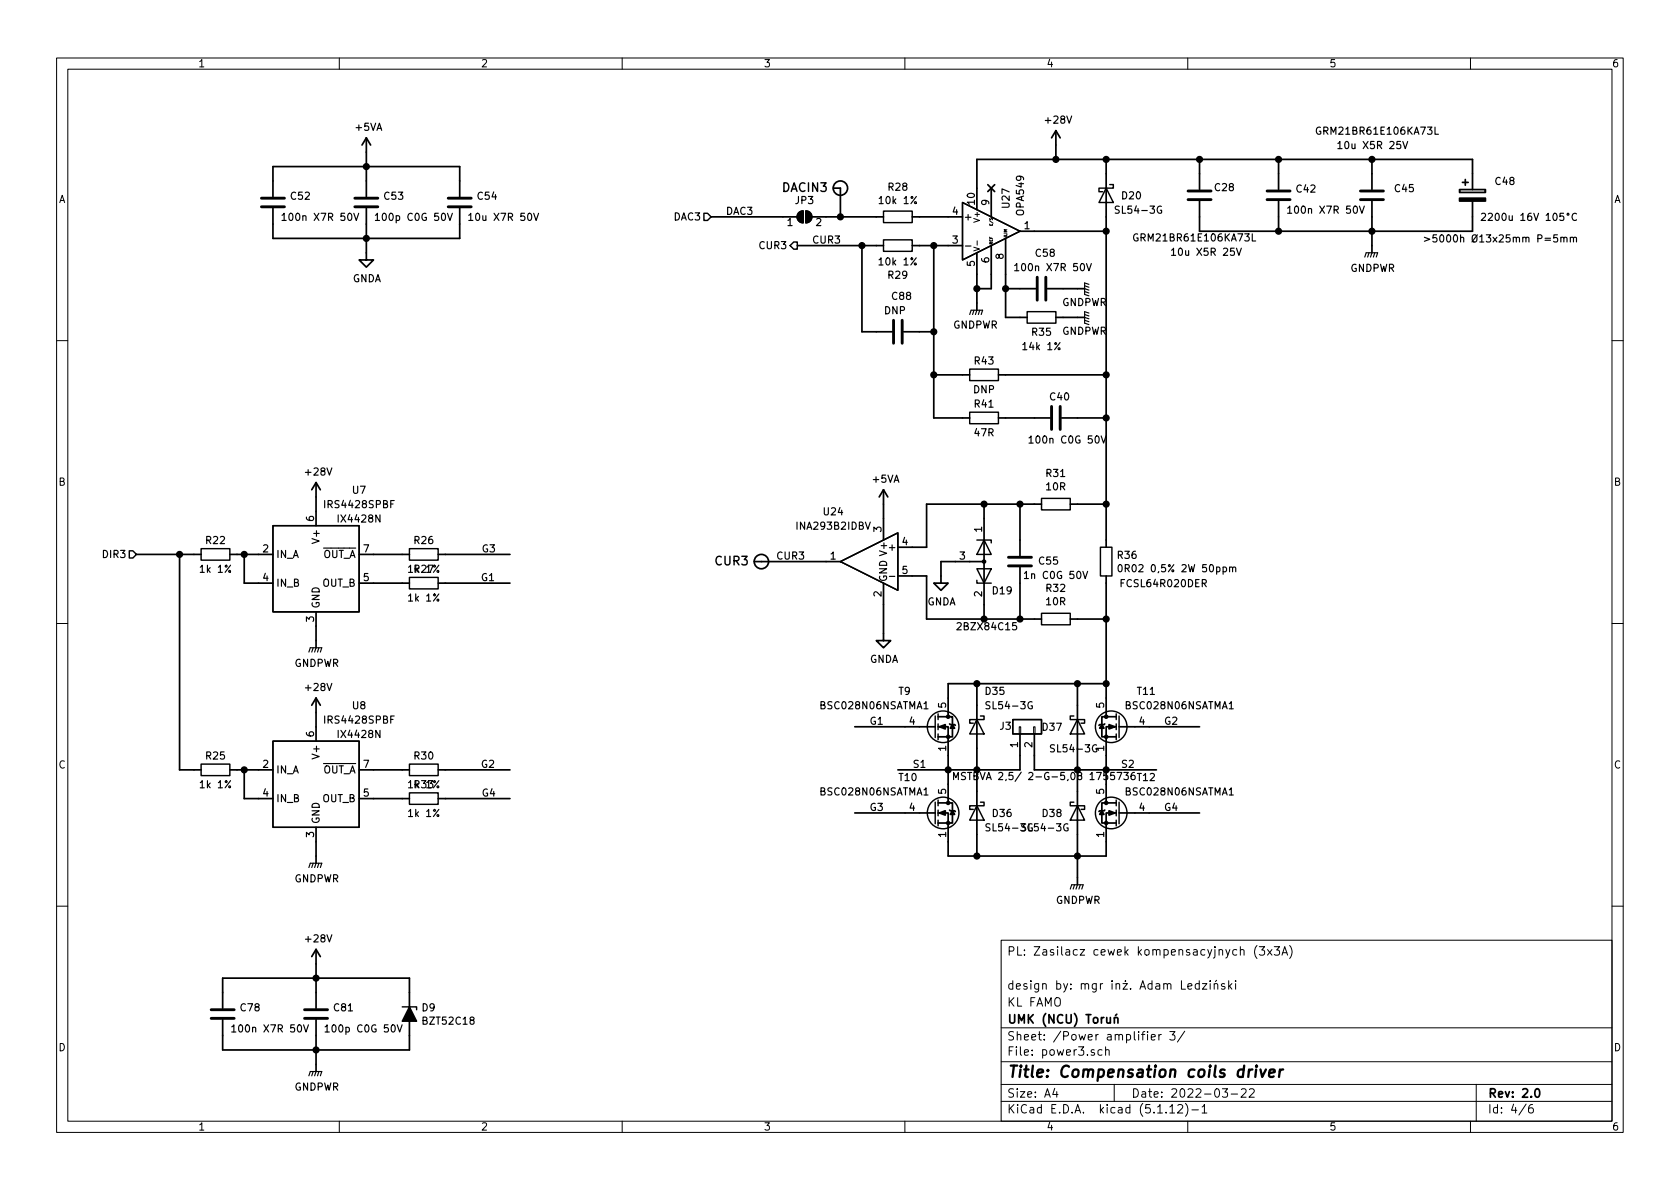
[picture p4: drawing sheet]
<svg xmlns="http://www.w3.org/2000/svg" width="297mm" height="210mm" viewBox="0 0 297 210" stroke-linecap="round" stroke-linejoin="round" font-family="sans-serif">
<g fill="none" stroke="#000" stroke-width=".18">
<path d="M10 10.3h277v189.9h-277zM12 12.2h273v186.1h-273zM60 10.3v1.9M110 10.3v1.9M160 10.3v1.9M210 10.3v1.9M260 10.3v1.9M175 39.6v.2h.5v-.2M175.2 39.7v.1M172.2 43.7l1 .3-1 .4M172.8 42.6v.8M10 60.2h2"/>
<path d="M285 60.2h2M10 110.3h2M285 110.3h2M180.2 128.5h.3v1.3h-.3zM182.8 128.5h.2v1.3h-.2zM10 160.2h2M177 166.3h108v32h-108zM208.9 173.4v1.5h.7M210 174.4l.7-.1v-.3l-.4-.1-.3 .2 .1 .7h.6M212 174l-.4-.1-.3 .3 .2 .6h.5M212 173.4v1.5M212.6 173.9h.8l-.8 1h.8"/>
<path d="M214 173.4v.2M214 173.9v1M214.7 174.1l.2-.2 .3 .1 .1 .9M214.7 173.9v1M215.1 173.3l-.2 .3M216.5 174a.37 .37 0 0 0-.5 .1v.3l.5 .1 .1 .1-.2 .3-.4-.1M217.2 173.4v1.5M217.4 174.4l.4 .5M217.8 173.9l-.6 .6M218.5 173.4v.2M218.5 173.9v1M222.2 167.2a1.71 1.71 0 0 0 0 2.3"/>
<path d="M222.7 167.4h.9l-.5 .6 .4 .1v.7l-.2 .1-.6-.1M224.1 167.9l.8 1M224.9 167.9l-.8 1M225.3 167.4h.9l-.5 .6 .5 .1v.7l-.2 .1-.7-.1M226.7 168.9l.5-1.5 .5 1.5M226.8 168.5h.7M228 167.2a1.71 1.71 0 0 1 0 2.3M285 160.2h2M60 198.3v1.9M110 198.3v1.9M160 198.3v1.9M177 194.8h108"/>
<path d="M177 191.8h108M177 187.8h108M177 181.8h108M186.5 192.5l-.4 1h1M186.8 193v1M194.8 185.7l-.4-.1-.3 .3 .1 .6 .2 .1 .4-.1M195.5 185.7l.2-.1 .4 .1v.9M195.5 185.1v1.5M197 191.8v3M202.9 182.4v.2M202.9 182.9v1M203.6 183.4l.7-.1-.1-.3-.4-.1-.2 .2v.7h.6"/>
<path d="M204.9 182.9v1M205.3 182.9l-.4 .3M206.8 195.8l.5-.5v1.5M206.8 182.4h.9l-.4 .6 .4 .1v.7l-.2 .1-.7-.1M206.8 196.8h.9M208.3 195.5l.2-.2h.3l.2 .2 .1 .3-.9 1h.9M209.5 182.3l-1.3 2M209.6 195.1a1.71 1.71 0 0 1 0 2.3M210 198.3v1.9M210.7 196.3h1.2M212.5 195.8l.5-.5v1.5M212.5 196.8h.9"/>
<path d="M216.1 192.5h.9l-.4 .6 .4 .1v.7l-.2 .1-.7-.1M217.7 193.5h1.1M219.5 192.7l.2-.2h.3l.3 .2v.3v.2l-.9 .8h.9M220.9 192.7l.2-.2h.4l.2 .2 .1 .3-1 1h1M260 198.3v1.9M261 191.8v6.5M269.8 195.2l-1.2 2M271 195.3a.62 .62 0 0 0-.7 .7v.7l.3 .1 .4-.1 .1-.5-.1-.2-.4-.1-.3 .3"/>
</g>
<g fill="none" stroke="#000" stroke-width=".3">
<path d="M48.3 34.8v-5.3h33v5.3M48.3 36.8v5.4h33v-5.4M64.8 36.8v9.2h1.2l-1.2 1.2-1.3-1.2h1.3M64.8 24.4l-.8 1.2M64.8 24.4v10.4M64.8 24.4l.7 1.2M125.7 38.3h15.3M141.3 37.6l.7-.3v2.1a1.02 1.02 0 0 1-1-.7 1.02 1.02 0 0 1 .3-1.1zM142.5 37.3a1.02 1.02 0 0 1 1 1 1.02 1.02 0 0 1-1 1.1zM143.5 38.3h12.7M147.3 33.3h1.3v5M161.3 38.3h8.9"/>
<path d="M174.7 32.7l1.2 1.2M175.3 33.3v5M175.9 32.7l-1.2 1.2M186.7 23.1l-.8 1.3M186.7 23.1v5.1M186.7 23.1l.8 1.3M195.6 28.2v68.6M212.1 35.6v5.3h48.2v-5.3M212.1 28.2v5.3M226.1 28.2v5.3M226.1 35.6v5.3M242.6 28.2v5.3"/>
<path d="M242.6 35.6v9.1M258.1 33.5h4.5v.5h-4.5zM258.6 32.3h1M259.1 31.7v1.1M260.3 33.5v-5.3h-87.6v8.9M141 43.4h15.2M152.4 43.4v15.3h5.3M159.8 58.7h5.3M161.3 43.4h8.9M165.1 43.4v30.5h6.3M172.7 44.7v10.2M175.3 43.4v7.6h-2.6"/>
<path d="M177.8 51h5.3M177.8 42.2v13.9h3.8M180.3 40.9h15.3M185.2 51h6.6M186.7 56.1h5.1M165.1 66.3h6.3M176.5 73.9h9.2M176.5 66.3h19.1M187.7 73.9h7.9M24.1 98h11.5M31.7 98v38.1h3.9M40.6 98h7.7"/>
<path d="M43.2 98v5.1h5.1M55.9 85.3v7.7M55.9 85.3l-.8 1.3M55.9 85.3l.7 1.3M63.5 98h8.9M77.5 98h12.7M133.3 99.3h15.3M156.2 86.6l-.8 1.3M156.2 86.6v8.9M156.2 86.6l.8 1.3M174 99.3h-7.6v3.8h1.2l-1.2 1.3-1.3-1.3h1.3M174 89.1v6.4"/>
<path d="M174 95.8v13.7M180.3 89.1v9.2M184.1 89.1h-20.3v7.7h-5.1M189.2 89.1h6.4M55.9 108.2v6.3M63.5 103.1h8.9M77.5 103.1h12.7M156.2 103.1v10.2h1.3l-1.3 1.2-1.3-1.2h1.3M158.7 101.8h5.1v7.7h20.3M180.3 100.3v9.2M189.2 109.5h6.4M195.6 101.8v24.9"/>
<path d="M40.6 136.1h7.7M43.2 136.1v5.1h5.1M55.9 123.4v7.7M55.9 123.4l-.8 1.3M55.9 123.4l.7 1.3M63.5 136.1h8.9M77.5 136.1h12.7M151.1 128.5h14.3M165.9 128.5h1.7v13.5M165.9 126.7h2.5v3.6h-2.5M167.9 128l.1 .1h.8l.1 .2M168.4 128.1l.4 .7h-.8z"/>
<path d="M172.7 120.9v30.5M180.3 129.8v6.3h-21.6M182.9 129.8v6.3h21.6M190.5 120.9v35.6M194.8 128.1l.4 .7h-.8zM195.3 128l-.1 .1h-.8l-.1 .2M195.6 120.9h-28v5.8M195.6 138.7v3.3M197.4 128.5h-1.8v7.6M197.4 126.7h-2.6v3.6h2.6M197.9 128.5h14.2M55.9 146.3v6.3"/>
<path d="M63.5 141.2h8.9M77.5 141.2h12.7M151.1 143.8h14.3M165.9 143.8h1.7v7.6h28v-7.6h1.8M165.9 142h2.5v3.5h-2.5M167.9 143.3l.1 .1h.8l.1 .1M168.4 143.4l.4 .6h-.8zM194.8 143.4l.4 .6h-.8zM195.3 143.3l-.1 .1h-.8l-.1 .1M197.4 142h-2.6v3.5h2.6M197.9 143.8h14.2M39.4 178.3v-5.3h33v12.7h-33v-5.4"/>
<path d="M55.9 167.9v10.4M55.9 167.9l-.8 1.3M55.9 167.9l.7 1.3M195.2 179.9l-.5 .3M195.7 179.9v.9l.4 .1 .2-.1M196.3 179.9v1M197 179.9v1M197.5 179.3l-.3 .3M55.9 180.3v9.2M197 180.1l.2-.2 .4 .1 .1 .9M271.5 192.7l.2-.2a.81 .81 0 0 1 .6 .6 .81 .81 0 0 1-.3 .8l-.1 .1a.79 .79 0 0 1-.4-1.3z"/>
<circle cx="148.6" cy="33.3" r="1.27"/>
<circle cx="134.6" cy="99.3" r="1.27"/>
</g>
<path d="M222.1 189.1l-.2 1.3M222.2 188.4l-.1 .2 .2-.1-.1-.1-.1 .2M222.9 189.1l.3 1.3 .6-1.3M224.4 189.8l1-.2-.1-.4h-.7l-.2 1 .2 .2 .6-.1M226.3 189.1l-.2 1.3M226.9 189.1a.54 .54 0 0 0-.6 .4" fill="none" stroke="#000" stroke-width=".41"/>
<g fill="none" stroke="#000" stroke-width=".25">
<path d="M124.5 37.7h.6l.6 .6-.6 .7h-.6zM156.2 37.3h5.1v2.1h-5.1zM170.2 35.8l10.1 5.1-10.1 5.1zM195.6 33.3l1.2 2.5h-2.5zM196.2 32.6h.6v.7h-2.5v.6h.6M140.3 42.8h.7v1.3h-.7l-.6-.7zM156.2 42.4h5.1v2h-5.1zM181.6 55.1h5.1v2h-5.1zM171.4 72.9h5.1v2h-5.1zM171.4 65.3h5.1v2h-5.1zM22.9 97.4h.6l.6 .6-.6 .7h-.6zM35.6 97h5v2.1h-5z"/>
<path d="M48.3 93h15.2v15.2h-15.2zM72.4 97h5.1v2.1h-5.1zM148.6 99.3l10.1-5.1v10.2zM172.7 95.5h2.6v.5M174 95.5l1.3 2.5h-2.6zM184.1 88.1h5.1v2.1h-5.1zM194.6 96.8h2v5h-2zM72.4 102.1h5.1v2h-5.1zM172.7 102.6v.5h2.6M172.7 100.6h2.6l-1.3 2.5zM184.1 108.5h5.1v2h-5.1zM35.6 135.1h5v2.1h-5z"/>
<path d="M48.3 131.1h15.2v15.2h-15.2zM72.4 135.1h5.1v2.1h-5.1zM165.4 126.6v3.8M165.9 126.2v1M165.9 128v1M165.9 129.8v1M172.7 127.2l1.3 2.6h-2.6zM173.4 126.6h.6v.6h-2.6v.7h.7M179.1 127.2h5v2.6h-5zM189.9 126.6h-.7v.6h2.6v.7h-.7M190.5 127.2l1.3 2.6h-2.6zM197.4 126.2v1"/>
<path d="M197.4 128v1M197.4 129.8v1M197.9 126.6v3.8M72.4 140.2h5.1v2h-5.1zM165.4 141.9v3.8M165.9 141.5v1M165.9 143.3v1M165.9 145v1M172.7 142.5l1.3 2.5h-2.6zM173.4 141.9h.6v.6h-2.6v.6h.7M189.9 141.9h-.7v.6h2.6v.6h-.7M190.5 142.5l1.3 2.5h-2.6z"/>
<path d="M197.4 141.5v1M197.4 143.3v1M197.4 145v1M197.9 141.9v3.8M71.1 178h2.6v.6"/>
<circle cx="166.8" cy="128.5" r="2.79"/>
<circle cx="196.5" cy="128.5" r="2.79"/>
<circle cx="166.8" cy="143.8" r="2.79"/>
<circle cx="196.5" cy="143.8" r="2.79"/>
</g>
<g fill="none" stroke="#000" stroke-width=".2">
<path d="M49.9 38.1l.3-.4v1.3M49.9 39h.7M62.6 37.7l.4 1.3 .4-1.3M66.4 38.1l.3-.4v1.3M66.4 39h.7M79.1 37.7l.5 1.3 .4-1.3M82.9 38.1l.3-.4v1.3M82.9 39h.7M94.4 37.7l.4 1.3 .4-1.3M197.9 36.5l-.5-.1-.2 .2 .1 .4 .5 .2 .1 .3-.2 .2h-.5M205.3 36.5a.59 .59 0 0 0-.7 .6 .59 .59 0 0 0 .7 .6l.1-.5h-.2M227.7 36.8l.3-.4v1.3"/>
<path d="M227.7 37.7h.7M233.5 22.5a.59 .59 0 0 0-.8 .6 .59 .59 0 0 0 .8 .6v-.5h-.2M236.6 25.4l.3-.4v1.3M236.6 26.3h.7M240.4 36.4l.4 1.3 .4-1.3M248 25l.5 1.3 .4-1.3M253.7 22.5v1.2h.6M262 37.8l.4-.1 .3 .4-.1 .2-.7 .7h.8M278.7 37.8a.6 .6 0 0 0-.8 .5 .6 .6 0 0 0 .6 .7l.2-.1M170.7 43.5h1M171.4 55.6l.3-.7h2l-.2 .7M172.2 54.9l-.2 .7"/>
<path d="M172.7 54.9l-.2 .7M173.2 54.9l-.2 .7M179.4 47l.4-.4v1.3M179.4 47.9h.7M191.8 51.6l.7 .2M191.8 51l.7 .3M191.8 50.5l.7 .3M191.8 56.6l.7 .3M191.8 56.1l.7 .3M191.8 55.6l.7 .3M192.1 46.6l.4 1.3 .5-1.3M192.5 50.3l-.7-.3v2.1l.7 .2"/>
<path d="M192.5 55.4l-.7-.3v2l.7 .3M201.1 41.4a.59 .59 0 0 0-.7 .6 .59 .59 0 0 0 .7 .6l.1-.5h-.2M207.1 44.2l.4-.3v1.3M207.1 45.2h.8M218.6 43.9l.4 1.3 .5-1.3M221.4 41.3v1.3h.6M241.3 45.5l.3-.8h2l-.3 .8M242.1 44.7l-.3 .8M242.6 44.7l-.3 .8M243.1 44.7l-.3 .8M251.8 42l1 .3-1 .4M254 41.5h-.6l-.1 .6 .5-.1 .3 .3v.3l-.3 .2-.5-.1"/>
<path d="M276.5 42.1l.2-.1h.3l.1 .8M277.6 42.1l.3-.1h.2l.1 .8M277.6 42v.8M278.2 42.1l.2-.1h.3v.8M181.9 77.4l.4-.3v1.3M181.9 78.4h.8M194.7 77.1l.4 1.3 .5-1.3M153 92.3l.4 1.3 .5-1.3M197.8 100l.2-.2a.69 .69 0 0 1 .4 .7 .69 .69 0 0 1-.4 .6l-.3-.2v-.3zM54.6 115.3l.3-.8h2l-.3 .8M55.4 114.5l-.3 .8M55.9 114.5l-.3 .8"/>
<path d="M56.4 114.5l-.3 .8M157.3 101.9h.9M181.1 101.4l.4-.4v1.3M181.1 102.3h.7M191.5 101l.4 1.3 .4-1.3M217.4 100.4l.2-.1h.3v.8M217.4 100.3v.8M217.9 100.5l.2-.2h.3l.1 .8M163.4 125.3h.7M168.6 137.9v-1.3l.4 .9 .4-.9v1.3M170.7 136.7l-.5-.1-.2 .2 .1 .4 .6 .2v.3l-.2 .2-.5-.1M175 124.1h-.5l-.1 .1v.4l.6 .3v.2l-.2 .2h-.5"/>
<path d="M182.5 124.1a.59 .59 0 0 0-.8 .6 .59 .59 0 0 0 .8 .6v-.5h-.2M186.4 131.8l-.4-.1-.2 .1v.5l.6 .2v.2l-.2 .3-.5-.1M193.9 131.8a.59 .59 0 0 0-.8 .5 .59 .59 0 0 0 .8 .6v-.5h-.2M197.5 136.6h.8l-.5 1.3M198.7 136.6h.8l-.4 .5 .3 .1v.6l-.5 .1-.2-.2M200.6 136.6h-.2a.79 .79 0 0 0-.2 1.3l.5-.2v-.5l-.5-.1-.2 .2M217.3 125.3h.8M54.6 153.4l.3-.8h2l-.3 .8M55.4 152.6l-.3 .8M55.9 152.6l-.3 .8M56.4 152.6l-.3 .8M163.4 140.6h.7"/>
<path d="M175 145.7h-.5l-.1 .1v.4l.6 .3v.2l-.2 .2h-.5M188.8 145.7a.59 .59 0 0 0-.7 .6 .59 .59 0 0 0 .7 .6v-.5h-.2M189.2 157.2l.3-.7h2l-.2 .7M190 156.5l-.3 .7M190.5 156.5l-.3 .7M191 156.5l-.2 .7M217.3 140.6h.8M41 181.6l.4-.4v1.3M41 182.5h.7M53.7 181.2l.4 1.3 .4-1.3M54.6 190.2l.3-.7h2l-.3 .7M55.4 189.5l-.3 .7"/>
<path d="M55.9 189.5l-.3 .7M56.4 189.5l-.3 .7M57.5 181.6l.3-.4v1.3M57.5 182.5h.7M70.2 181.2l.5 1.3 .4-1.3"/>
</g>
<g fill="none" stroke="#000" stroke-width=".51">
<path d="M46.2 36.6h4.1M46.2 35h4.1M62.7 36.6h4.1M62.7 35h4.1M79.2 36.6h4.1M79.2 35h4.1M210.1 35.3h4M210.1 33.8h4M224 35.3h4.1M224 33.8h4.1M240.5 35.3h4.1M240.5 33.8h4.1"/>
<path d="M158 56.6v4.1M159.5 56.6v4.1M183.4 49v4.1M184.9 49v4.1M185.9 71.9v4M187.5 71.9v4M178.3 98.5h4.1M178.3 100.1h4.1M37.3 178.6h4.1M53.8 178.6h4.1M37.3 180.1h4.1M53.8 180.1h4.1"/>
</g>
<g fill="#000" stroke="#000" stroke-width=".3">
<path d="M141.3 37.6l.7-.3v2.1a1.02 1.02 0 0 1-1-.7 1.02 1.02 0 0 1 .3-1.1zM142.5 37.3a1.02 1.02 0 0 1 1 1 1.02 1.02 0 0 1-1 1.1zM258.1 35h4.5v.6h-4.5zM166.1 128.5l1-.4v.8zM196.1 128.1l1 .4-1 .4zM166.1 143.8l1-.4v.7zM196.1 143.4l1 .4-1 .3z"/>
<circle cx="174" cy="99.3" r=".25"/>
<circle cx="167.6" cy="130.3" r=".25"/>
<circle cx="167.6" cy="126.7" r=".25"/>
<circle cx="195.6" cy="130.3" r=".25"/>
<circle cx="195.6" cy="126.7" r=".25"/>
<circle cx="167.6" cy="145.5" r=".25"/>
<circle cx="167.6" cy="142" r=".25"/>
<circle cx="195.6" cy="145.5" r=".25"/>
<circle cx="195.6" cy="142" r=".25"/>
</g>
<g fill="#000" stroke="#000" stroke-width=".25">
<path d="M72.4 178l1.3 2.6h-2.6z"/>
<circle cx="64.8" cy="29.5" r=".51"/>
<circle cx="148.6" cy="38.3" r=".51"/>
<circle cx="186.7" cy="28.2" r=".51"/>
<circle cx="195.6" cy="28.2" r=".51"/>
<circle cx="212.1" cy="28.2" r=".51"/>
<circle cx="226.1" cy="28.2" r=".51"/>
<circle cx="242.6" cy="28.2" r=".51"/>
<circle cx="64.8" cy="42.2" r=".51"/>
<circle cx="152.4" cy="43.4" r=".51"/>
<circle cx="165.1" cy="58.7" r=".51"/>
<circle cx="165.1" cy="43.4" r=".51"/>
<circle cx="172.7" cy="51" r=".51"/>
<circle cx="177.8" cy="51" r=".51"/>
<circle cx="195.6" cy="40.9" r=".51"/>
<circle cx="226.1" cy="40.9" r=".51"/>
<circle cx="242.6" cy="40.9" r=".51"/>
<circle cx="165.1" cy="66.3" r=".51"/>
<circle cx="195.6" cy="66.3" r=".51"/>
<circle cx="195.6" cy="73.9" r=".51"/>
<circle cx="31.8" cy="98" r=".51"/>
<circle cx="43.2" cy="98" r=".51"/>
<circle cx="174" cy="89.1" r=".51"/>
<circle cx="180.3" cy="89.1" r=".51"/>
<circle cx="195.6" cy="89.1" r=".51"/>
<circle cx="174" cy="109.5" r=".51"/>
<circle cx="180.3" cy="109.5" r=".51"/>
<circle cx="195.6" cy="109.5" r=".51"/>
<circle cx="43.2" cy="136.1" r=".51"/>
<circle cx="167.6" cy="136.1" r=".51"/>
<circle cx="172.7" cy="120.9" r=".51"/>
<circle cx="172.7" cy="136.1" r=".51"/>
<circle cx="190.5" cy="120.9" r=".51"/>
<circle cx="190.5" cy="136.1" r=".51"/>
<circle cx="195.6" cy="120.9" r=".51"/>
<circle cx="195.6" cy="136.1" r=".51"/>
<circle cx="172.7" cy="151.4" r=".51"/>
<circle cx="190.5" cy="151.4" r=".51"/>
<circle cx="55.9" cy="173" r=".51"/>
<circle cx="55.9" cy="185.7" r=".51"/>
</g>
<text font-size="2.8" x="178" y="190.5">Title: Compensation coils driver</text>
<g font-size="2.1">
<text x="138.4" y="33.9">DACIN3</text>
<text x="126.5" y="100">CUR3</text>
<text x="178" y="169">PL: Zasilacz cewek kompensacyjnych (3x3A)</text>
<text x="178" y="178">KL FAMO</text>
<text x="178" y="175">design by: mgr in. Adam Ledziski</text>
<text x="178" y="184">Sheet: /Power amplifier 3/</text>
<text x="178" y="181">UMK (NCU) Toru</text>
<text x="178" y="186.7">File: power3.sch</text>
<text x="178" y="196.9">KiCad E.D.A. kicad (5.1.12)-1</text>
<text x="178" y="194.1">Size: A4</text>
<text x="200" y="194.1">Date: 2022-03-22</text>
<text x="263" y="194.1">Rev: 2.0</text>
<text x="263" y="196.9">Id: 4/6</text>
</g>
<g font-size="1.8">
<text x="35" y="11.9">1</text>
<text x="85" y="11.9">2</text>
<text x="135" y="11.9">3</text>
<text x="185" y="11.9">4</text>
<text x="235" y="11.9">5</text>
<text x="285" y="11.9">6</text>
<text x="62.9" y="23.1">+5VA</text>
<text x="185" y="21.9">+28V</text>
<text x="233.3" y="23.8">GRM21BR61E106KA73L</text>
<text x="237.4" y="26.4">10u X5R 25V</text>
<text x="10.4" y="35.9">A</text>
<text x="51.5" y="35.3">C52</text>
<text x="68" y="35.3">C53</text>
<text x="84.5" y="35.3">C54</text>
<text x="157.1" y="33.7">R28</text>
<text x="198.4" y="35.2">D20</text>
<text x="214.9" y="33.8">C28</text>
<text x="229.3" y="34.1">C42</text>
<text x="246.7" y="34">C45</text>
<text x="264.5" y="32.7">C48</text>
<text x="285.4" y="35.9">A</text>
<text x="50.8" y="39.1">100n X7R 50V</text>
<text x="67.2" y="39.1">100p C0G 50V</text>
<text x="83.7" y="39.1">10u X7R 50V</text>
<text x="119.2" y="39">DAC3</text>
<text x="128.3" y="38">DAC3</text>
<text x="139.2" y="40">1</text>
<text x="140.7" y="36.1">JP3</text>
<text x="144.3" y="40">2</text>
<text x="155.8" y="36.1">10k 1%</text>
<text x="168.4" y="38">4</text>
<text x="170.3" y="39">+</text>
<text x="172.4" y="36.1" transform="rotate(-90 172.4 36.1)">10</text>
<text x="174.9" y="36.3" transform="rotate(-90 174.9 36.3)">9</text>
<text x="178.5" y="36.7" transform="rotate(-90 178.5 36.7)">U27</text>
<text x="181.1" y="38" transform="rotate(-90 181.1 38)">OPA549</text>
<text x="181.1" y="40.5">1</text>
<text x="197.7" y="37.8">SL54-3G</text>
<text x="228.6" y="37.8">100n X7R 50V</text>
<text x="263.6" y="39.1">2200u 16V 105°C</text>
<text x="134.5" y="44.1">CUR3</text>
<text x="143.5" y="43.1">CUR3</text>
<text x="155.7" y="46.9">10k 1%</text>
<text x="168.4" y="43.1">3</text>
<text x="172.4" y="47.1" transform="rotate(-90 172.4 47.1)">5</text>
<text x="174.9" y="46.5" transform="rotate(-90 174.9 46.5)">6</text>
<text x="177.4" y="45.8" transform="rotate(-90 177.4 45.8)">8</text>
<text x="180.3" y="47.9">100n X7R 50V</text>
<text x="183.2" y="45.4">C58</text>
<text x="201" y="42.7">GRM21BR61E106KA73L</text>
<text x="207.9" y="45.2">10u X5R 25V</text>
<text x="253.9" y="42.9">&gt;5000h Ø13x25mm P=5mm</text>
<text x="62.3" y="49.9">GNDA</text>
<text x="157.1" y="49.3">R29</text>
<text x="157.8" y="53">C88</text>
<text x="238.7" y="48.1">GNDPWR</text>
<text x="156.4" y="55.6">DNP</text>
<text x="168.5" y="58.1">GNDPWR</text>
<text x="182.5" y="59.4">R35</text>
<text x="187.8" y="54.1">GNDPWR</text>
<text x="187.8" y="59.2">GNDPWR</text>
<text x="172.4" y="64.5">R43</text>
<text x="181.2" y="61.9">14k 1%</text>
<text x="172.1" y="69.5">DNP</text>
<text x="185.7" y="70.8">C40</text>
<text x="172.4" y="72.1">R41</text>
<text x="172.4" y="77.2">47R</text>
<text x="182.8" y="78.4">100n C0G 50V</text>
<text x="10.4" y="85.9">B</text>
<text x="54.2" y="84.1">+28V</text>
<text x="57.7" y="89.9">IRS4428SPBF</text>
<text x="62.4" y="87.3">U7</text>
<text x="154.4" y="85.4">+5VA</text>
<text x="185" y="84.3">R31</text>
<text x="185" y="86.7">10R</text>
<text x="285.4" y="85.9">B</text>
<text x="55.5" y="92.2" transform="rotate(-90 55.5 92.2)">6</text>
<text x="56.5" y="95.7" transform="rotate(-90 56.5 95.7)">V+</text>
<text x="60.1" y="92.4">IX4428N</text>
<text x="141.1" y="93.7">INA293B2IDBV</text>
<text x="145.7" y="91.1">U24</text>
<text x="155.9" y="94.1" transform="rotate(-90 155.9 94.1)">3</text>
<text x="173.6" y="94.1" transform="rotate(-90 173.6 94.1)">1</text>
<text x="18.4" y="98.7">DIR3</text>
<text x="35.6" y="101.3">1k 1%</text>
<text x="36.5" y="96.2">R22</text>
<text x="46.5" y="97.7">2</text>
<text x="48.8" y="98.7">IN_A</text>
<text x="57" y="98.7">OUT_A</text>
<text x="64.3" y="97.7">7</text>
<text x="72.4" y="101.3">1k 1%</text>
<text x="73.3" y="101.3">R27</text>
<text x="73.3" y="96.2">R26</text>
<text x="85.1" y="97.7">G3</text>
<text x="137.2" y="99">CUR3</text>
<text x="146.8" y="99">1</text>
<text x="157.6" y="97.4">+</text>
<text x="159.5" y="96.4">4</text>
<text x="159.5" y="101.5">5</text>
<text x="169.7" y="99">3</text>
<text x="183.8" y="99.8">C55</text>
<text x="197.7" y="98.8">R36</text>
<text x="199.1" y="101.2">0R02 0,5% 2W 50ppm</text>
<text x="46.5" y="102.8">4</text>
<text x="48.8" y="103.8">IN_B</text>
<text x="56.5" y="107.7" transform="rotate(-90 56.5 107.7)">GND</text>
<text x="57" y="103.8">OUT_B</text>
<text x="64.3" y="102.8">5</text>
<text x="72.4" y="106.4">1k 1%</text>
<text x="85.3" y="102.8">G1</text>
<text x="155.9" y="105.5" transform="rotate(-90 155.9 105.5)">2</text>
<text x="156.8" y="103" transform="rotate(-90 156.8 103)">GND V+</text>
<text x="163.9" y="107.1">GNDA</text>
<text x="173.6" y="105.5" transform="rotate(-90 173.6 105.5)">2</text>
<text x="175.6" y="105.1">D19</text>
<text x="181.8" y="102.4">1n C0G 50V</text>
<text x="185" y="104.7">R32</text>
<text x="185" y="107">10R</text>
<text x="198.5" y="103.8">FCSL64R020DER</text>
<text x="55.5" y="110" transform="rotate(-90 55.5 110)">3</text>
<text x="169.6" y="111.4">2BZX84C15</text>
<text x="52" y="117.9">GNDPWR</text>
<text x="153.7" y="117.2">GNDA</text>
<text x="54.2" y="122.2">+28V</text>
<text x="62.4" y="125.4">U8</text>
<text x="145.4" y="125.4">BSC028N06NSATMA1</text>
<text x="158.9" y="122.9">T9</text>
<text x="167.3" y="125.2" transform="rotate(-90 167.3 125.2)">5</text>
<text x="174.3" y="122.9">D35</text>
<text x="174.9" y="125.4">SL54-3G</text>
<text x="195.2" y="125.2" transform="rotate(-90 195.2 125.2)">5</text>
<text x="199.4" y="125.4">BSC028N06NSATMA1</text>
<text x="201.1" y="122.9">T11</text>
<text x="55.5" y="130.3" transform="rotate(-90 55.5 130.3)">6</text>
<text x="57.7" y="128">IRS4428SPBF</text>
<text x="60.1" y="130.5">IX4428N</text>
<text x="153.7" y="128.2">G1</text>
<text x="160.8" y="128.2">4</text>
<text x="176.8" y="129.1">J3</text>
<text x="184.4" y="129.2">D37</text>
<text x="201.4" y="128.2">4</text>
<text x="205.7" y="128.2">G2</text>
<text x="10.4" y="135.9">C</text>
<text x="36.5" y="134.3">R25</text>
<text x="46.5" y="135.8">2</text>
<text x="48.8" y="136.8">IN_A</text>
<text x="56.5" y="133.8" transform="rotate(-90 56.5 133.8)">V+</text>
<text x="57" y="136.8">OUT_A</text>
<text x="64.3" y="135.8">7</text>
<text x="73.3" y="134.3">R30</text>
<text x="85.3" y="135.8">G2</text>
<text x="161.3" y="135.8">S1</text>
<text x="167.3" y="132.8" transform="rotate(-90 167.3 132.8)">1</text>
<text x="171.5" y="137.9">MSTBVA 2,5/ 2-G-5,08 1755736</text>
<text x="180" y="132.2" transform="rotate(-90 180 132.2)">1</text>
<text x="182.5" y="132.2" transform="rotate(-90 182.5 132.2)">2</text>
<text x="186.3" y="133">SL54-3G</text>
<text x="195.2" y="132.8" transform="rotate(-90 195.2 132.8)">1</text>
<text x="198.1" y="135.8">S2</text>
<text x="285.4" y="135.9">C</text>
<text x="35.6" y="139.4">1k 1%</text>
<text x="46.5" y="140.9">4</text>
<text x="48.8" y="141.9">IN_B</text>
<text x="57" y="141.9">OUT_B</text>
<text x="64.3" y="140.9">5</text>
<text x="72.4" y="139.4">1k 1%</text>
<text x="73.3" y="139.4">R33</text>
<text x="85.1" y="140.9">G4</text>
<text x="145.4" y="140.7">BSC028N06NSATMA1</text>
<text x="153.7" y="143.4">G3</text>
<text x="159" y="138.1">T10</text>
<text x="160.8" y="143.4">4</text>
<text x="167.3" y="140.4" transform="rotate(-90 167.3 140.4)">5</text>
<text x="195.2" y="140.4" transform="rotate(-90 195.2 140.4)">5</text>
<text x="199.4" y="140.7">BSC028N06NSATMA1</text>
<text x="201.1" y="138.1">T12</text>
<text x="201.4" y="143.4">4</text>
<text x="205.7" y="143.4">G4</text>
<text x="55.5" y="148.1" transform="rotate(-90 55.5 148.1)">3</text>
<text x="56.5" y="145.8" transform="rotate(-90 56.5 145.8)">GND</text>
<text x="72.4" y="144.5">1k 1%</text>
<text x="167.3" y="148.1" transform="rotate(-90 167.3 148.1)">1</text>
<text x="174.9" y="147">SL54-3GSL54-3G</text>
<text x="175.6" y="144.5">D36</text>
<text x="184.4" y="144.5">D38</text>
<text x="195.2" y="148.1" transform="rotate(-90 195.2 148.1)">1</text>
<text x="52" y="156">GNDPWR</text>
<text x="186.6" y="159.8">GNDPWR</text>
<text x="54.2" y="166.6">+28V</text>
<text x="42.6" y="178.8">C78</text>
<text x="59.1" y="178.8">C81</text>
<text x="74.7" y="178.8">D9</text>
<text x="10.4" y="185.9">D</text>
<text x="41.9" y="182.6">100n X7R 50V</text>
<text x="58.3" y="182.6">100p C0G 50V</text>
<text x="75" y="181.2">BZT52C18</text>
<text x="285.4" y="185.9">D</text>
<text x="52" y="192.9">GNDPWR</text>
<text x="35" y="199.9">1</text>
<text x="85" y="199.9">2</text>
<text x="135" y="199.9">3</text>
<text x="185" y="199.9">4</text>
<text x="235" y="199.9">5</text>
<text x="285" y="199.9">6</text>
</g>
<text font-size="1.4" x="173.2" y="39" transform="rotate(-90 173.2 39)">V+</text>
<g font-size=".7">
<text x="175.5" y="39.6" transform="rotate(-90 175.5 39.6)">E/S</text>
<text x="175.5" y="43.3" transform="rotate(-90 175.5 43.3)">REF</text>
<text x="178.1" y="42" transform="rotate(-90 178.1 42)">ILIM</text>
</g>
</svg>
